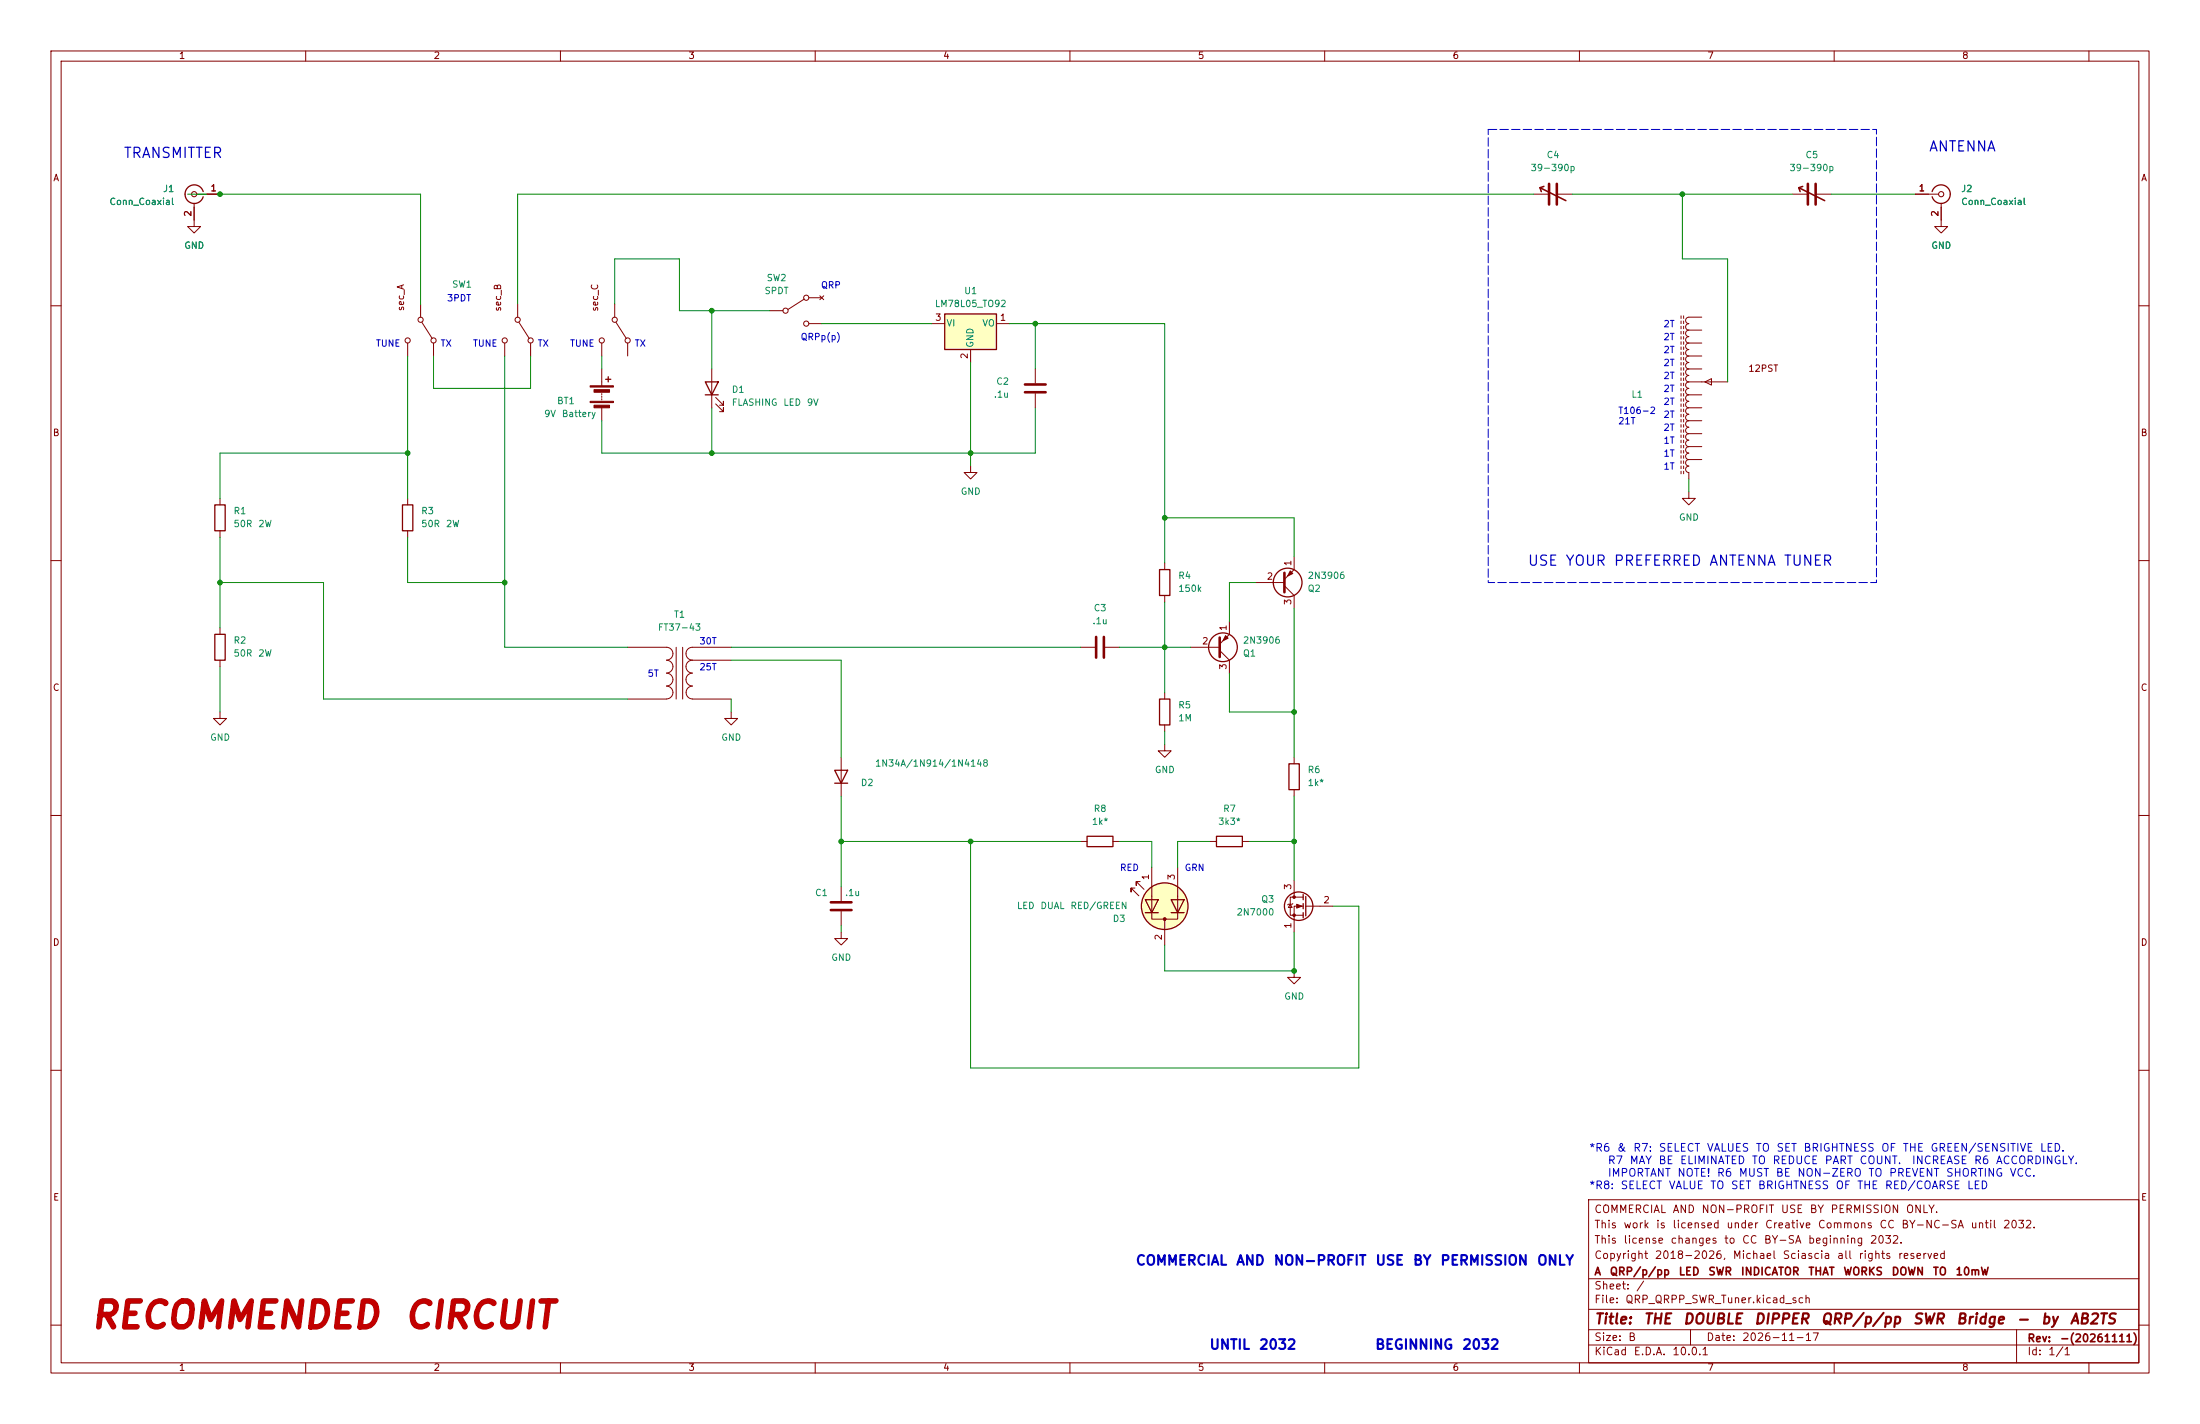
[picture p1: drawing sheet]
<svg xmlns="http://www.w3.org/2000/svg" width="432mm" height="279mm" viewBox="0 0 432 279" stroke-linecap="round" stroke-linejoin="round" font-family="sans-serif">
<g fill="none" stroke="#840000" stroke-width=".2">
<path d="M10 10h411.8v259.4h-411.8zM12 12h407.8v255.4h-407.8zM60 10v2M110 10v2M160 10v2M210 10v2M260 10v2M310 10v2M360 10v2M410 10v2M38.1 39.9v4.6h1.3l-1.3 1.2-1.3-1.2h1.3M38.6 38.1h4.6"/>
<path d="M351.8 38.1h3M356.4 38.1h3M82.5 59.7v2.5M101.6 59.7v2.5M120.6 59.7v2.5M157.9 58.7l-3.2 2M158.7 58.4h2.6M160.9 58l.8 .8M161.7 58l-.8 .8M10 60h2M80 67.3v2.6M82.8 63.2l2 3.2"/>
<path d="M85.1 67.3v2.6M99.1 67.3v2.6M101.9 63.2l2 3.2M104.1 67.3v2.6M118.1 67.3v2.6M118.1 72.4v3.3M118.1 77.2v.3M118.1 77.7v.3M118.1 78.2v.3M120.9 63.2l2 3.2M123.2 67.3v2.6M139.7 72.4v7.6"/>
<path d="M140.5 79.2l1.5 1.6v-.8v.8h-.8M140.5 78l1.5 1.5v-.8v.8h-.8M151.1 61h2.6M158.7 63.5h2.6M419.8 60h2M43.2 97.8v1.3M80 97.8v1.3M118.1 80v2.6M190.5 91.4v1.3h1.3l-1.3 1.3-1.3-1.3h1.3M10 110h2M43.2 104.1v1.3M80 104.1v1.3"/>
<path d="M228.6 110.5v1.3M228.6 116.8v1.3M246.4 114.3h5.7M252.1 114.9l1.9 1.9v2.6M254 109.2v2.6l-1.9 1.9M419.8 110h2M43.2 139.7v1.3h1.2l-1.2 1.2-1.3-1.2h1.3M43.2 123.2v1.3M43.2 129.5v1.3M123.2 127h7.6a1.26 1.26 0 0 1 1.3 1.3 1.26 1.26 0 0 1-1.3 1.2 1.27 1.27 0 0 1 1.3 1.3 1.27 1.27 0 0 1-1.3 1.3M130.8 132.1a1.26 1.26 0 0 1 1.3 1.2 1.26 1.26 0 0 1-1.3 1.3M130.8 134.6a1.26 1.26 0 0 1 1.3 1.3 1.26 1.26 0 0 1-1.3 1.2l-7.6 .1"/>
<path d="M132.7 127v10.2M134 127v10.2M134.7 135.9a1.24 1.24 0 0 0 1.2 1.2M135.9 132.1a1.25 1.25 0 0 0-1.3 1.2 1.25 1.25 0 0 0 1.3 1.3M135.9 137.2h7.6M135.9 134.6a1.23 1.23 0 0 0-1.2 1.3M143.5 127h-7.6a1.25 1.25 0 0 0-1.3 1.3 1.25 1.25 0 0 0 1.3 1.2M143.5 129.5h-7.6a1.25 1.25 0 0 0-1.3 1.3 1.25 1.25 0 0 0 1.3 1.3M143.5 139.7v1.3h1.3l-1.3 1.2-1.3-1.2h1.3M212.1 127h2.8M216.9 127h2.8M228.6 135.9v1.3"/>
<path d="M233.7 127h5.7M239.4 127.6l1.9 1.9v2.6M241.3 121.9v2.6l-1.9 1.9M10 160h2M165.1 148.6v7.6M228.6 146.1v1.2h1.3l-1.3 1.3-1.3-1.3h1.3M228.6 142.2v1.3M254 148.6v1.3M254 154.9v1.3M419.8 160h2M165.1 174v2.8M165.1 178.8v2.8"/>
<path d="M212.1 165.1h1.3M218.4 165.1h1.3M222.8 174.2h-.8v.8v-.8l1.5 1.6M223.8 173h-.8v.7v-.7l1.5 1.5M226.1 175.8v4.5h5v-4.5M226.1 170.2v5.7M231.1 170.2v5.7M237.5 165.1h1.3M243.8 165.1h1.3M253.2 177.4l.4 .7h-.7zM253.7 177.3l-1 .2M254 172.7v3.3"/>
<path d="M255.8 176h-2.6v3.6h2.6M255.8 177.8h-1.8v5.1M256.3 177.8h5.3M165.1 182.9v1.3h1.3l-1.3 1.2-1.3-1.2h1.3M228.6 180.3v5.1M254 190.5v1.3h-1.3l1.3 1.2 1.3-1.2h-1.3M10 210h2M419.8 210h2M311.8 235.4h108v32h-108zM10 260h2M311.8 256.9h108M311.8 250.9h108"/>
<path d="M419.8 260h2M60 267.4v2M110 267.4v2M160 267.4v2M210 267.4v2M260 267.4v2M310 267.4v2M311.8 263.9h108M311.8 260.9h108M331.8 260.9v3M360 267.4v2M395.8 260.9v6.5"/>
<path d="M410 267.4v2"/>
<circle cx="38.1" cy="38.1" r=".51"/>
<circle cx="158.2" cy="58.4" r=".51"/>
<circle cx="80" cy="66.8" r=".51"/>
<circle cx="82.6" cy="62.7" r=".51"/>
<circle cx="85.1" cy="66.8" r=".51"/>
<circle cx="99.1" cy="66.8" r=".51"/>
<circle cx="101.6" cy="62.7" r=".51"/>
<circle cx="104.1" cy="66.8" r=".51"/>
<circle cx="118.1" cy="66.8" r=".51"/>
<circle cx="120.7" cy="62.7" r=".51"/>
<circle cx="123.2" cy="66.8" r=".51"/>
<circle cx="154.2" cy="61" r=".51"/>
<circle cx="158.2" cy="63.5" r=".51"/>
</g>
<path d="M354.8 36.1v4M356.4 36.1v4M252.1 112.4v3.8M215.1 125v4M216.7 125v4M239.4 125.1v3.8M163.1 178.6h4M163.1 177h4" fill="none" stroke="#840000" stroke-width=".51"/>
<path d="M353.1 36.8l5 2.6M353.1 36.8l.2 .8M353.8 36.6l-.7 .2" fill="none" stroke="#840000" stroke-width=".3"/>
<g fill="none" stroke="#840000" stroke-width=".25">
<path d="M39.9 37.6a1.81 1.81 0 0 0-2.8-1 1.81 1.81 0 0 0 0 3 1.81 1.81 0 0 0 2.8-1M118.9 74.4h1M119.4 73.9v1M138.4 74.9h2.6l-1.3 2.6zM138.4 77.5h2.6M42.2 99.1h2v5h-2zM79 99.1h2v5h-2zM227.6 111.8h2v5h-2zM42.2 124.5h2v5h-2zM227.6 137.2h2v5h-2zM163.8 151.1h2.6l-1.3 2.6zM163.8 153.7h2.6"/>
<path d="M253 149.9h2v5h-2zM213.4 164.1h5v2h-5zM224.8 176.5h2.5l-1.2 2.6zM224.8 179.1h2.5M229.9 176.5h2.5l-1.3 2.6zM229.9 179.1h2.5M238.8 164.1h5v2h-5zM255.8 175.5v1M255.8 177.3v1M255.8 179.1v1M256.3 175.9v3.8"/>
<circle cx="252.7" cy="114.3" r="2.82"/>
<circle cx="240" cy="127" r="2.82"/>
<circle cx="228.6" cy="177.8" r="4.6"/>
<circle cx="254.9" cy="177.8" r="2.79"/>
</g>
<g fill="#840000" stroke="#840000" stroke-width=".2">
<path d="M254.5 177.4l1 .4-1 .4z"/>
<path d="M115.8 75.7h4.6v.2h-4.6z"/>
<path d="M115.8 78.7h4.6v.3h-4.6z"/>
<path d="M116.6 76.5h3v.5h-3z"/>
<path d="M116.6 79.5h3v.5h-3z"/>
<path d="M240.5 124.7l.5 .5-1 .5z"/>
<path d="M253.2 112l.5 .5-1 .5z"/>
<circle cx="254" cy="176" r=".25"/>
<circle cx="254" cy="179.6" r=".25"/>
<circle cx="228.6" cy="180.3" r=".28"/>
</g>
<circle cx="228.6" cy="177.8" r="4.6" fill="#ffffc2" stroke="#ffffc2" stroke-width=".2"/>
<path d="M185.4 61.6h10.2v7h-10.2z" fill="#ffffc2"/>
<path d="M379.2 37.6a1.81 1.81 0 0 1 2.8-1 1.81 1.81 0 0 1 0 2.9 1.81 1.81 0 0 1-2.8-.9M185.4 61.6h10.2v7h-10.2z" fill="none" stroke="#840000" stroke-width=".25"/>
<g fill="none" stroke="#840000" stroke-width=".2">
<path d="M40.6 38.1h2.6M301 38.1h3M305.6 38.1h3M375.9 38.1h4.6M381 39.9v4.6h1.3l-1.3 1.2-1.3-1.2h1.3M38.1 40.6v2.6M182.9 63.5h2.5M190.5 68.6v2.5M195.6 63.5h2.5M203.2 72.4v2.8M203.2 77.2v2.8M329.9 73.2v.5"/>
<path d="M329.9 74.2v.5M329.9 75.2v.5M329.9 76.2v.5M329.9 62v.5M329.9 63v.5M329.9 64v.5M329.9 65v.5M329.9 66v.5M329.9 77.2v.5M329.9 78.2v.5M329.9 79.2v.6M329.9 67.1v.5"/>
<path d="M329.9 68.1v.5M329.9 69.1v.5M329.9 70.1v.5M329.9 71.1v.5M329.9 72.1v.5M330.4 73.2v.5M330.4 74.2v.5M330.4 75.2v.5M330.4 76.2v.5M330.5 62v.5M330.5 63v.5M330.5 64v.5"/>
<path d="M330.5 65v.5M330.5 66v.5M330.5 77.2v.5M330.5 78.2v.5M330.5 79.2v.6M330.5 67.1v.5M330.5 68.1v.5M330.5 69.1v.5M330.5 70.1v.5M330.5 71.1v.5M330.5 72.1v.5M331.5 72.4h-.1a.63 .63 0 0 0-.6 .7 .63 .63 0 0 0 .7 .6h-.1a.63 .63 0 0 0-.6 .6 .63 .63 0 0 0 .7 .6"/>
<path d="M331.5 74.9h-.1a.63 .63 0 0 0-.6 .7 .63 .63 0 0 0 .7 .6h-.1a.63 .63 0 0 0-.6 .7 .63 .63 0 0 0 .7 .6M331.5 64.8a.63 .63 0 0 0-.7 .6 .63 .63 0 0 0 .7 .6l-.1 .1a.63 .63 0 0 0-.6 .6 .63 .63 0 0 0 .7 .6M331.5 77.5a.63 .63 0 0 0-.7 .6 .63 .63 0 0 0 .7 .6l-.1 .1a.63 .63 0 0 0-.6 .6 .63 .63 0 0 0 .7 .6M331.5 67.3h-.1a.63 .63 0 0 0-.6 .7 .63 .63 0 0 0 .7 .6h-.1a.63 .63 0 0 0-.6 .7 .63 .63 0 0 0 .7 .6M331.5 69.9h-.1a.63 .63 0 0 0-.6 .6 .63 .63 0 0 0 .7 .6M331.5 71.1h-.1a.63 .63 0 0 0-.6 .7 .63 .63 0 0 0 .7 .6M331.5 64.8h2.5M331.5 67.3h2.5M331.5 69.9h2.5M331.5 72.4h2.5M331.5 74.9h7.6M331.5 77.5h2.5"/>
<path d="M334 62.2h-2.5a.63 .63 0 0 0-.7 .7 .63 .63 0 0 0 .7 .6h-.1a.63 .63 0 0 0-.6 .7 .63 .63 0 0 0 .7 .6M334.6 74.9l1.3-.6v1.3zM329.9 83.3v.5M329.9 84.3v.5M329.9 85.3v.6M329.9 86.4v.5M329.9 80.3v.5M329.9 81.3v.5M329.9 82.3v.5M329.9 87.4v.5M329.9 88.4v.5M329.9 89.4v.5"/>
<path d="M329.9 90.4v.5M329.9 91.4v.5M329.9 92.5v.5M330.4 83.3v.5M330.4 84.3v.5M330.4 85.3v.6M330.4 86.4v.5M330.5 80.3v.5M330.5 81.3v.5M330.5 82.3v.5M330.5 87.4v.5M330.5 88.4v.5"/>
<path d="M330.5 89.4v.5M330.5 90.4v.5M330.5 91.4v.5M330.5 92.5v.5M331.5 82.6h-.1a.63 .63 0 0 0-.6 .6 .63 .63 0 0 0 .7 .6h-.1a.63 .63 0 0 0-.6 .7 .63 .63 0 0 0 .7 .6M331.5 85.1h-.1a.63 .63 0 0 0-.6 .7 .63 .63 0 0 0 .7 .6h-.1a.63 .63 0 0 0-.6 .6 .63 .63 0 0 0 .7 .6M331.5 80a.63 .63 0 0 0-.7 .6 .63 .63 0 0 0 .7 .7M331.5 81.3a.63 .63 0 0 0-.7 .6 .63 .63 0 0 0 .7 .7h2.5M331.5 87.6a.63 .63 0 0 0-.7 .7 .63 .63 0 0 0 .7 .6h-.1a.63 .63 0 0 0-.6 .7 .63 .63 0 0 0 .7 .6M331.5 90.2a.63 .63 0 0 0-.7 .6 .63 .63 0 0 0 .7 .6l-.1 .1a.63 .63 0 0 0-.6 .6 .63 .63 0 0 0 .7 .6v1.3M331.5 96.5v1.3h1.2l-1.2 1.3-1.3-1.3h1.3M331.5 85.1h2.5"/>
<path d="M331.5 87.6h2.5M331.5 90.2h2.5M331.5 80h2.5"/>
<circle cx="381" cy="38.1" r=".51"/>
</g>
<path d="M304 36.1v4M305.6 36.1v4M201.2 75.4h4M201.2 77h4" fill="none" stroke="#840000" stroke-width=".51"/>
<path d="M302.3 36.8l5 2.6M302.3 36.8l.2 .8M303 36.6l-.7 .2" fill="none" stroke="#840000" stroke-width=".3"/>
<g fill="none" stroke="#008400" stroke-width=".2">
<path d="M36.8 38.1h45.7v21.6M301 38.1h-199.4v21.6M308.6 38.1h43.2M330.2 38.1v12.7h8.9v24.1M359.4 38.1h16.5M120.6 59.7v-8.9h12.7v10.2h17.8M80 69.9v27.9M85.1 69.9v6.3h19v-6.3M99.1 69.9v57.1h24.1M118.1 69.9v2.5M139.7 61v11.4M161.3 63.5h21.6"/>
<path d="M190.5 71.1v20.3M198.1 63.5h30.5v47M203.2 63.5v8.9M80 88.9h-36.8v8.9M139.7 80v8.9M203.2 80v8.9h-85.1v-6.3M331.5 94v2.5M43.2 105.4v17.8M43.2 114.3h20.3v22.9h59.7M80 105.4v8.9h19.1M228.6 118.1v17.8M228.6 101.6h25.4v7.6"/>
<path d="M246.4 114.3h-5.1v7.6M254 119.4v29.2M43.2 130.8v8.9M143.5 127h68.6M143.5 129.5h21.6v19.1M143.5 137.2v2.5M219.7 127h14M241.3 132.1v7.6h12.7M165.1 156.2v17.8M228.6 143.5v2.6M254 156.2v16.5M165.1 165.1h47"/>
<path d="M190.5 165.1v44.5h76.2v-31.8h-5.1M219.7 165.1h6.4v5.1M237.5 165.1h-6.4v5.1M245.1 165.1h8.9M165.1 181.6v1.3M254 182.9v7.6h-25.4v-5.1"/>
</g>
<path d="M292.1 25.4h76.2v88.9h-76.2z" fill="none" stroke="#0000c2" stroke-width=".2" stroke-dasharray="1.7 .6"/>
<g fill="#008400" stroke="#008400" stroke-width=".2">
<circle cx="43.2" cy="38.1" r=".46"/>
<circle cx="80" cy="88.9" r=".46"/>
<circle cx="43.2" cy="114.3" r=".46"/>
<circle cx="254" cy="190.5" r=".46"/>
<circle cx="330.2" cy="38.1" r=".46"/>
<circle cx="228.6" cy="127" r=".46"/>
<circle cx="203.2" cy="63.5" r=".46"/>
<circle cx="190.5" cy="88.9" r=".46"/>
<circle cx="254" cy="139.7" r=".46"/>
<circle cx="254" cy="165.1" r=".46"/>
<circle cx="228.6" cy="101.6" r=".46"/>
<circle cx="139.7" cy="61" r=".46"/>
<circle cx="139.7" cy="88.9" r=".46"/>
<circle cx="99.1" cy="114.3" r=".46"/>
<circle cx="165.1" cy="165.1" r=".46"/>
<circle cx="190.5" cy="165.1" r=".46"/>
</g>
<g font-size="5.1" fill="#c20000">
<text x="17.5" y="261.9">RECOMMENDED</text>
<text x="79" y="261.9">CIRCUIT</text>
</g>
<g font-size="2" fill="#0000c2">
<text x="24.1" y="31.5">TRANSMITTER</text>
<text x="378.5" y="30.2">ANTENNA</text>
<text x="299.7" y="111.5">USE YOUR PREFERRED ANTENNA TUNER</text>
</g>
<g font-size="2" fill="#840000">
<text x="312.8" y="260.3">Title:</text>
<text x="322.5" y="260.3">THE</text>
<text x="330.2" y="260.3">DOUBLE</text>
<text x="344.2" y="260.3">DIPPER</text>
<text x="357.2" y="260.3">QRP/p/pp</text>
<text x="375.3" y="260.3">SWR</text>
<text x="383.8" y="260.3">Bridge</text>
<text x="395.6" y="260.3">-</text>
<text x="400.4" y="260.3">by</text>
<text x="406.1" y="260.3">AB2TS</text>
</g>
<g font-size="1.9" fill="#0000c2">
<text x="222.8" y="248.7">COMMERCIAL</text>
<text x="242.5" y="248.7">AND</text>
<text x="249.9" y="248.7">NON-PROFIT</text>
<text x="269.8" y="248.7">USE</text>
<text x="277.2" y="248.7">BY</text>
<text x="282.6" y="248.7">PERMISSION</text>
<text x="301.5" y="248.7">ONLY</text>
<text x="237.3" y="265.2">UNTIL</text>
<text x="247" y="265.2">2032</text>
<text x="269.8" y="265.2">BEGINNING</text>
<text x="286.8" y="265.2">2032</text>
</g>
<g font-size="1.5" fill="#0000c2">
<text x="311.8" y="226.3">*R6</text>
<text x="317.2" y="226.3">&amp;</text>
<text x="320.4" y="226.3">R7:</text>
<text x="325.4" y="226.3">SELECT</text>
<text x="334.9" y="226.3">VALUES</text>
<text x="344.5" y="226.3">TO</text>
<text x="348.5" y="226.3">SET</text>
<text x="353.9" y="226.3">BRIGHTNESS</text>
<text x="369.1" y="226.3">OF</text>
<text x="373.3" y="226.3">THE</text>
<text x="378.8" y="226.3">GREEN/SENSITIVE</text>
<text x="400.3" y="226.3">LED.</text>
<text x="311.8" y="233.7">*R8:</text>
<text x="315.4" y="228.8">R7</text>
<text x="315.4" y="231.2">IMPORTANT</text>
<text x="318" y="233.7">SELECT</text>
<text x="319.7" y="228.8">MAY</text>
<text x="325.4" y="228.8">BE</text>
<text x="327.4" y="233.7">VALUE</text>
<text x="329.1" y="231.2">NOTE!</text>
<text x="329.6" y="228.8">ELIMINATED</text>
<text x="335.5" y="233.7">TO</text>
<text x="336.9" y="231.2">R6</text>
<text x="339.6" y="233.7">SET</text>
<text x="341.2" y="231.2">MUST</text>
<text x="343.7" y="228.8">TO</text>
<text x="344.9" y="233.7">BRIGHTNESS</text>
<text x="347.8" y="228.8">REDUCE</text>
<text x="348.4" y="231.2">BE</text>
<text x="352.6" y="231.2">NON-ZERO</text>
<text x="358" y="228.8">PART</text>
<text x="360.2" y="233.7">OF</text>
<text x="364.4" y="233.7">THE</text>
<text x="364.8" y="228.8">COUNT.</text>
<text x="366.6" y="231.2">TO</text>
<text x="369.8" y="233.7">RED/COARSE</text>
<text x="370.6" y="231.2">PREVENT</text>
<text x="375.1" y="228.8">INCREASE</text>
<text x="381.8" y="231.2">SHORTING</text>
<text x="385.9" y="233.7">LED</text>
<text x="387.3" y="228.8">R6</text>
<text x="391.6" y="228.8">ACCORDINGLY.</text>
<text x="394.3" y="231.2">VCC.</text>
</g>
<g font-size="1.5" fill="#840000">
<text x="312.8" y="238.4">COMMERCIAL</text>
<text x="328.2" y="238.4">AND</text>
<text x="333.8" y="238.4">NON-PROFIT</text>
<text x="349.4" y="238.4">USE</text>
<text x="355.1" y="238.4">BY</text>
<text x="359.2" y="238.4">PERMISSION</text>
<text x="374" y="238.4">ONLY.</text>
<text x="312.8" y="244.4">This</text>
<text x="312.8" y="241.4">This</text>
<text x="318.5" y="244.4">license</text>
<text x="318.5" y="241.4">work</text>
<text x="324.9" y="241.4">is</text>
<text x="327.8" y="244.4">changes</text>
<text x="328.1" y="241.4">licensed</text>
<text x="338.3" y="244.4">to</text>
<text x="338.7" y="241.4">under</text>
<text x="341.8" y="244.4">CC</text>
<text x="346.1" y="244.4">BY-SA</text>
<text x="346.3" y="241.4">Creative</text>
<text x="354.7" y="244.4">beginning</text>
<text x="356.7" y="241.4">Commons</text>
<text x="366.9" y="244.4">2032.</text>
<text x="368.8" y="241.4">CC</text>
<text x="373.1" y="241.4">BY-NC-SA</text>
<text x="386.6" y="241.4">until</text>
<text x="393" y="241.4">2032.</text>
<text x="312.8" y="250.6">A</text>
<text x="312.8" y="247.4">Copyright</text>
<text x="315.8" y="250.6">QRP/p/pp</text>
<text x="324.7" y="247.4">2018-2026,</text>
<text x="329.4" y="250.6">LED</text>
<text x="335.2" y="250.6">SWR</text>
<text x="340" y="247.4">Michael</text>
<text x="341.6" y="250.6">INDICATOR</text>
<text x="349.8" y="247.4">Sciascia</text>
<text x="354.8" y="250.6">THAT</text>
<text x="360.4" y="247.4">all</text>
<text x="361.7" y="250.6">WORKS</text>
<text x="364.7" y="247.4">rights</text>
<text x="371.1" y="250.6">DOWN</text>
<text x="372.4" y="247.4">reserved</text>
<text x="379.2" y="250.6">TO</text>
<text x="383.7" y="250.6">10mW</text>
<text x="312.8" y="256.1">File:</text>
<text x="312.8" y="253.4">Sheet:</text>
<text x="318.9" y="256.1">QRP_QRPP_SWR_Tuner.kicad_sch</text>
<text x="321" y="253.4">/</text>
<text x="312.8" y="263.5">Size:</text>
<text x="319.5" y="263.5">B</text>
<text x="334.8" y="263.5">Date:</text>
<text x="341.8" y="263.5">2026-11-17</text>
<text x="397.8" y="263.7">Rev:</text>
<text x="404.2" y="263.7">-(20261111)</text>
<text x="312.8" y="266.3">KiCad</text>
<text x="320.5" y="266.3">E.D.A.</text>
<text x="328.1" y="266.3">10.0.1</text>
<text x="397.8" y="266.3">Id:</text>
<text x="401.9" y="266.3">1/1</text>
</g>
<g font-size="1.3" fill="#840000">
<text x="35" y="11.9">1</text>
<text x="85" y="11.9">2</text>
<text x="135" y="11.9">3</text>
<text x="185" y="11.9">4</text>
<text x="235" y="11.9">5</text>
<text x="285" y="11.9">6</text>
<text x="335" y="11.9">7</text>
<text x="385" y="11.9">8</text>
<text x="10.3" y="35.9">A</text>
<text x="420.1" y="35.9">A</text>
<text x="41.2" y="37.8">1</text>
<text x="376.5" y="37.8">1</text>
<text x="37.8" y="42.6" transform="rotate(-90 37.8 42.6)">2</text>
<text x="380.7" y="42.6" transform="rotate(-90 380.7 42.6)">2</text>
<text x="79.6" y="61.2" transform="rotate(-90 79.6 61.2)">sec_A</text>
<text x="98.7" y="61.2" transform="rotate(-90 98.7 61.2)">sec_B</text>
<text x="117.7" y="61.2" transform="rotate(-90 117.7 61.2)">sec_C</text>
<text x="183.4" y="63.2">3</text>
<text x="196.1" y="63.2">1</text>
<text x="190.2" y="70.6" transform="rotate(-90 190.2 70.6)">2</text>
<text x="343" y="73.3">12PST</text>
<text x="10.3" y="85.9">B</text>
<text x="420.1" y="85.9">B</text>
<text x="253.7" y="111.2" transform="rotate(-90 253.7 111.2)">1</text>
<text x="248.5" y="114">2</text>
<text x="253.7" y="118.8" transform="rotate(-90 253.7 118.8)">3</text>
<text x="241" y="123.9" transform="rotate(-90 241 123.9)">1</text>
<text x="235.8" y="126.7">2</text>
<text x="241" y="131.5" transform="rotate(-90 241 131.5)">3</text>
<text x="10.3" y="135.9">C</text>
<text x="420.1" y="135.9">C</text>
<text x="225.8" y="172.8" transform="rotate(-90 225.8 172.8)">1</text>
<text x="230.9" y="172.8" transform="rotate(-90 230.9 172.8)">3</text>
<text x="253.7" y="174.7" transform="rotate(-90 253.7 174.7)">3</text>
<text x="259.6" y="177.5">2</text>
<text x="10.3" y="185.9">D</text>
<text x="228.3" y="184.6" transform="rotate(-90 228.3 184.6)">2</text>
<text x="253.7" y="182.3" transform="rotate(-90 253.7 182.3)">1</text>
<text x="420.1" y="185.9">D</text>
<text x="10.3" y="235.9">E</text>
<text x="420.1" y="235.9">E</text>
<text x="35" y="269.3">1</text>
<text x="85" y="269.3">2</text>
<text x="135" y="269.3">3</text>
<text x="185" y="269.3">4</text>
<text x="235" y="269.3">5</text>
<text x="285" y="269.3">6</text>
<text x="335" y="269.3">7</text>
<text x="385" y="269.3">8</text>
</g>
<g font-size="1.3" fill="#008484">
<text x="300.3" y="33.9">39-390p</text>
<text x="303.5" y="31.3">C4</text>
<text x="351.1" y="33.9">39-390p</text>
<text x="354.3" y="31.3">C5</text>
<text x="21.4" y="40.5">Conn_Coaxial</text>
<text x="31.9" y="38">J1</text>
<text x="384.8" y="38">J2</text>
<text x="384.8" y="40.5">Conn_Coaxial</text>
<text x="36.1" y="49.1">GND</text>
<text x="379" y="49.1">GND</text>
<text x="88.6" y="56.7">SW1</text>
<text x="149.9" y="58">SPDT</text>
<text x="150.4" y="55.5">SW2</text>
<text x="189.1" y="58">U1</text>
<text x="183.4" y="60.6">LM78L05_TO92</text>
<text x="185.7" y="64.4">VI</text>
<text x="192.7" y="64.4">VO</text>
<text x="191.4" y="68.3" transform="rotate(-90 191.4 68.3)">GND</text>
<text x="143.5" y="77.4">D1</text>
<text x="195.4" y="75.8">C2</text>
<text x="106.7" y="82.1">9V</text>
<text x="109.2" y="79.6">BT1</text>
<text x="110.2" y="82.1">Battery</text>
<text x="143.5" y="79.9">FLASHING</text>
<text x="153.6" y="79.9">LED</text>
<text x="158.3" y="79.9">9V</text>
<text x="194.9" y="78.3">.1u</text>
<text x="320.1" y="78.3">L1</text>
<text x="45.7" y="101.2">R1</text>
<text x="82.6" y="101.2">R3</text>
<text x="188.5" y="97.4">GND</text>
<text x="45.7" y="103.7">50R</text>
<text x="50.6" y="103.7">2W</text>
<text x="82.6" y="103.7">50R</text>
<text x="87.4" y="103.7">2W</text>
<text x="329.4" y="102.5">GND</text>
<text x="231.1" y="113.9">R4</text>
<text x="256.5" y="113.9">2N3906</text>
<text x="231.1" y="116.4">150k</text>
<text x="256.5" y="116.4">Q2</text>
<text x="129" y="124.1">FT37-43</text>
<text x="132.2" y="121.5">T1</text>
<text x="214.3" y="122.8">.1u</text>
<text x="214.6" y="120.2">C3</text>
<text x="45.7" y="126.6">R2</text>
<text x="45.7" y="129.1">50R</text>
<text x="50.6" y="129.1">2W</text>
<text x="243.8" y="129.1">Q1</text>
<text x="243.8" y="126.6">2N3906</text>
<text x="231.1" y="139.3">R5</text>
<text x="231.1" y="141.8">1M</text>
<text x="41.1" y="145.6">GND</text>
<text x="141.5" y="145.6">GND</text>
<text x="168.8" y="154.5">D2</text>
<text x="171.7" y="150.7">1N34A/1N914/1N4148</text>
<text x="226.6" y="152">GND</text>
<text x="256.5" y="152">R6</text>
<text x="256.5" y="154.5">1k*</text>
<text x="214.6" y="159.6">R8</text>
<text x="240" y="159.6">R7</text>
<text x="214.2" y="162.2">1k*</text>
<text x="239" y="162.2">3k3*</text>
<text x="159.9" y="176.1">C1</text>
<text x="165.7" y="176.1">.1u</text>
<text x="199.5" y="178.7">LED</text>
<text x="204.1" y="178.7">DUAL</text>
<text x="210" y="178.7">RED/GREEN</text>
<text x="242.6" y="179.9">2N7000</text>
<text x="247.4" y="177.4">Q3</text>
<text x="218.3" y="181.2">D3</text>
<text x="163.1" y="188.8">GND</text>
<text x="252" y="196.4">GND</text>
</g>
<g font-size="1.3" fill="#0000c2">
<text x="87.6" y="59.4">3PDT</text>
<text x="161" y="56.9">QRP</text>
<text x="326.4" y="64.5">2T</text>
<text x="73.7" y="68.3">TUNE</text>
<text x="86.4" y="68.3">TX</text>
<text x="92.7" y="68.3">TUNE</text>
<text x="105.4" y="68.3">TX</text>
<text x="111.8" y="68.3">TUNE</text>
<text x="124.5" y="68.3">TX</text>
<text x="157" y="67.1">QRPp(p)</text>
<text x="326.4" y="67.1">2T</text>
<text x="326.4" y="69.6">2T</text>
<text x="326.4" y="72.1">2T</text>
<text x="326.4" y="77.2">2T</text>
<text x="326.4" y="74.7">2T</text>
<text x="317.5" y="81.5">T106-2</text>
<text x="317.5" y="83.6">21T</text>
<text x="326.4" y="79.8">2T</text>
<text x="326.4" y="82.3">2T</text>
<text x="326.4" y="84.8">2T</text>
<text x="326.4" y="89.9">1T</text>
<text x="326.4" y="87.4">1T</text>
<text x="326.4" y="92.5">1T</text>
<text x="137.2" y="131.8">25T</text>
<text x="137.2" y="126.8">30T</text>
<text x="127" y="133.1">5T</text>
<text x="219.7" y="171.2">RED</text>
<text x="232.4" y="171.2">GRN</text>
</g>
</svg>
